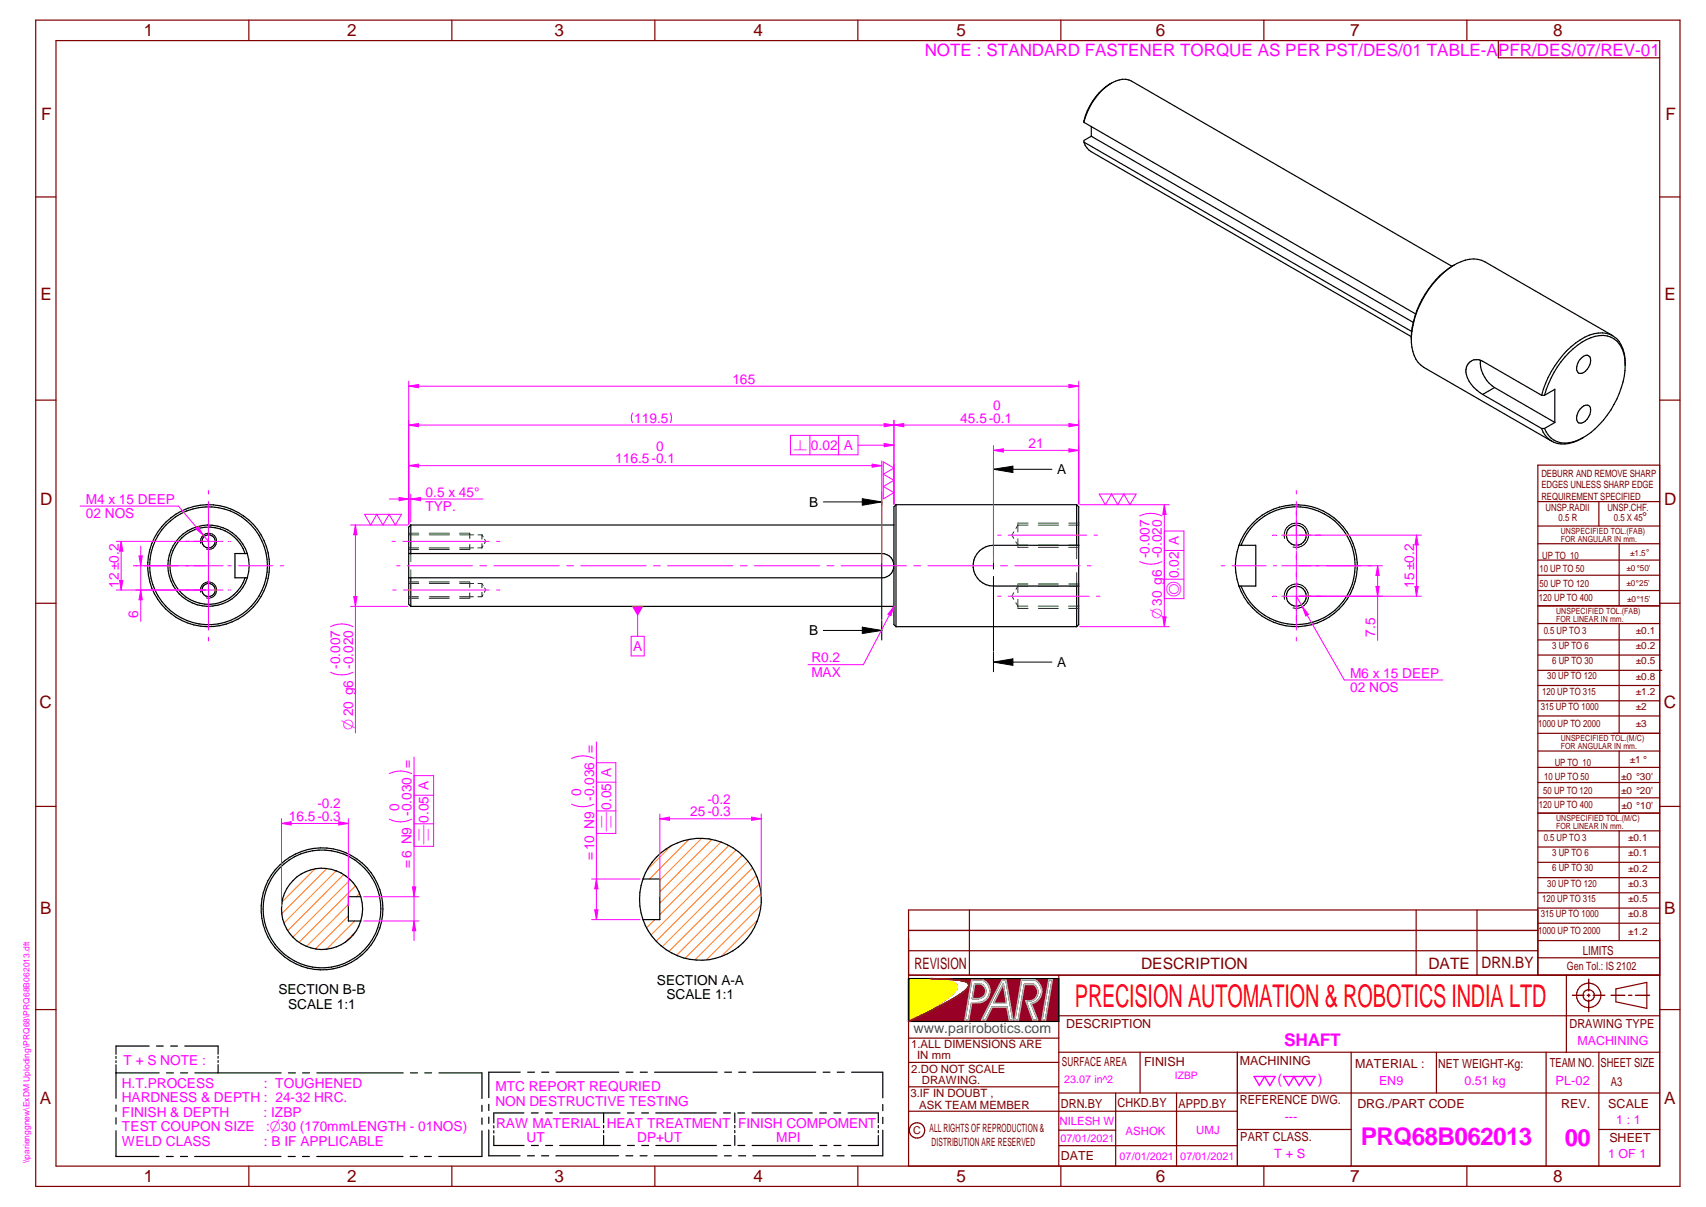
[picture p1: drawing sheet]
<svg xmlns="http://www.w3.org/2000/svg" width="420mm" height="297mm" viewBox="0 0 420 297" stroke-linecap="round" stroke-linejoin="round" font-family="sans-serif">
<g fill="none" stroke="#800000" stroke-width=".3">
<path d="M8.8 5h405v287h-405zM13.8 10h395v277h-395zM61.3 5v5M111.3 5v5M161.3 5v5M211.3 5v5M261.3 5v5M311.3 5v5M361.3 5v5M8.8 48.5h5M408.8 48.5h5M8.8 98.5h5"/>
<path d="M408.8 98.5h5M8.8 148.5h5M408.8 148.5h5M8.8 198.5h5M408.8 198.5h5M223.8 240h185M223.8 231v56M260.8 240v47M385.8 240v19M8.8 248.5h5M223.8 255.5h37M260.8 250h148"/>
<path d="M260.8 259h148M280.8 259v10M304.7 259v28M332.8 259v28M353.8 259v10M380.8 259v28M393.8 259v28M398 243.4l7.6-1.6v6.4l-7.6-1.7zM408.8 248.5h5M223.8 261.5h37M223.8 267.5h37M223.8 273.5h80.9"/>
<path d="M260.8 269h148M260.8 278.1h14M274.8 269v18M289.8 269v18M304.7 278h28.1M393.8 278h15M61.3 287v5M111.3 287v5M161.3 287v5M211.3 287v5M260.8 281.9h43.9M261.3 287v5"/>
<path d="M311.3 287v5M361.3 287v5"/>
<circle cx="391.3" cy="244.9" r="1.41"/>
<circle cx="391.3" cy="245" r="3"/>
<circle cx="225.9" cy="278.2" r="1.89"/>
</g>
<path d="M387.3 244.9h2.8M390.9 244.9h.7M391.3 241v2.9M391.3 244.6v.7M391.3 246.1v2.9M392.4 244.9h2.9M396.8 244.9h3.4M401.1 244.9h.8M402.8 244.9h3.5" fill="none" stroke="#800000" stroke-width=".34"/>
<path d="M239.3 241.2h2.8a2.94 2.94 0 0 1 1.7 3 2.94 2.94 0 0 1-2.2 2.5l-2.3 .1-.7 4.2h-1zM246.7 241.2h1.1l1.7 9.8h-.9l-.6-3.1h-3.7l-1.5 3.1h-1zM251.6 241.1h3.2a3.2 3.2 0 0 1 1.7 3.3 3.2 3.2 0 0 1-2.5 2.6l1.6 4h-1.2l-1.8-4.7a2.25 2.25 0 0 0 2.8-1.2 2.25 2.25 0 0 0-.8-2.8h-2.3l-1.5 8.7h-.9zM258.3 241.1h.9l-1.7 9.9h-.9z" fill="none" stroke="#991b1e" stroke-width=".34"/>
<path d="M240.1 242.1h1.4a1.85 1.85 0 0 1 1.2 2.1 1.85 1.85 0 0 1-1.7 1.5h-1.5z" fill-rule="evenodd" fill="#990026"/>
<path d="M240.1 242.1h1.4a1.85 1.85 0 0 1 1.2 2.1 1.85 1.85 0 0 1-1.7 1.5h-1.5z" fill="none" stroke="#991b1e" stroke-width=".34"/>
<path d="M247.1 242.2l.8 4.7h-3.2z" fill="#990026"/>
<path d="M247.1 242.2l.8 4.7h-3.2z" fill="none" stroke="#991b1e" stroke-width=".34"/>
<path d="M238.4 241.9l-.2-.1a28.1 28.1 0 0 0-8.9-1l5 .8a1.37 1.37 0 0 1 1.3 1.8l-1.3 1.5-1.8 1.4-8.7 5.1 10.6-5.4a11.3 11.3 0 0 0 4.1-3.1l.1-.6-.2-.4M239.3 241.2h2.8a2.94 2.94 0 0 1 1.7 3 2.94 2.94 0 0 1-2.2 2.5l-2.3 .1-.7 4.2h-1zM240.1 242.1h1.4a1.85 1.85 0 0 1 1.2 2.1 1.85 1.85 0 0 1-1.7 1.5h-1.5zM246.7 241.2h1.1l1.7 9.8h-.9l-.6-3.1h-3.7l-1.5 3.1h-1zM247.1 242.2l.8 4.7h-3.2zM251.6 241.1h3.2a3.2 3.2 0 0 1 1.7 3.3 3.2 3.2 0 0 1-2.5 2.6l1.6 4h-1.2l-1.8-4.7a2.25 2.25 0 0 0 2.8-1.2 2.25 2.25 0 0 0-.8-2.8h-2.3l-1.5 8.7h-.9zM258.3 241.1h.9l-1.7 9.9h-.9z" fill="none" stroke="#000" stroke-width=".34"/>
<g fill="#000">
<circle cx="235.4" cy="242.2" r=".17"/>
<circle cx="238.4" cy="241.9" r=".17"/>
</g>
<path d="M240.1 242.1h1.4a1.85 1.85 0 0 1 1.2 2.1 1.85 1.85 0 0 1-1.7 1.5h-1.5zM247.1 242.2l.8 4.7h-3.2z" fill="none" stroke="#c0c0c0" stroke-width=".34"/>
<path d="M223.8 240.8h5.5l4.1 .6a2.33 2.33 0 0 1 2.3 1.5l-.6 1.2-2.2 1.9-3.2 2-5.9 3.4z" fill-rule="evenodd" fill="#ff0"/>
<path d="M235.5 242.3l.2 .3v.6l-1.4 1.7-3.8 2.7-6.7 3.8" fill="none" stroke="#f1eb1f" stroke-width=".34"/>
<circle cx="235.5" cy="242.3" r=".17" fill="#f1eb1f"/>
<path d="M235.4 242.2l-1.1-.6-3.5-.6-1.5-.2h-5.5v10.6" fill="none" stroke="#f1eb1f" stroke-width=".34"/>
<path d="M229.3 240.8l4.3 .7 1.3 .4a1.06 1.06 0 0 1 .8 .7 1.06 1.06 0 0 1-.3 1.1l-1.6 1.6-2.8 1.9-7.2 4.2" fill="none" stroke="#ff0" stroke-width=".34"/>
<path d="M223.8 240.8v10.6" fill="none" stroke="#000" stroke-width=".34"/>
<path d="M223.8 240.8v10.6" fill="none" stroke="#000" stroke-width=".3"/>
<path d="M229.3 240.8l7.2 .5 1.8 .5 .3 .3v.5l-.4 .7-.8 .7-2.4 1.7-5.3 2.8-5.9 2.9h37v-10.6zM246.7 241.2h1.1l1.7 9.8h-.9l-.6-3.1h-3.7l-1.5 3.1h-1zM239.3 241.2h2.8a2.94 2.94 0 0 1 1.7 3 2.94 2.94 0 0 1-2.2 2.5l-2.3 .1-.7 4.2h-1zM251.6 241.1h3.2a3.2 3.2 0 0 1 1.7 3.3 3.2 3.2 0 0 1-2.5 2.6l1.6 4h-1.2l-1.8-4.7a2.25 2.25 0 0 0 2.8-1.2 2.25 2.25 0 0 0-.8-2.8h-2.3l-1.5 8.7h-.9zM258.3 241.1h.9l-1.7 9.9h-.9z" fill-rule="evenodd" fill="#990026"/>
<g fill="none" stroke="#000" stroke-width=".3">
<path d="M100.7 136.2h116.5a2.98 2.98 0 0 1 3 3 2.98 2.98 0 0 1-3 3h-116.5M101.2 129.2l-.5 .5v19l.5 .5M101.2 129.2v7M101.2 129.2h119M220.7 124.2l-.5 .5v29l.5 .5M220.7 124.2v30M220.7 124.2h44.5M265.2 124.2l.5 .5v29l-.5 .5M265.2 124.2v10M265.7 134.2h-21a5 5 0 0 0-5 5 5 5 0 0 0 5 5h21M305.1 134.2h4.2v10h-4.2M305.1 134.2a14.6 14.6 0 0 0 0 10"/>
<path d="M305.1 134.2a15 15 0 0 1 23.1-7 15 15 0 0 1 0 24.1 15 15 0 0 1-23.1-7.1M305.6 134.2a14.5 14.5 0 0 1 22.3-6.6 14.5 14.5 0 0 1 0 23.2 14.5 14.5 0 0 1-22.3-6.6M101.2 142.2v7M101.2 149.2h119M220.7 154.2h44.5M265.2 144.2v10M223.8 240.8h37v10.6h-37"/>
<circle cx="319.3" cy="131.7" r="2.46"/>
<circle cx="319.3" cy="146.7" r="2.46"/>
</g>
<g fill="none" stroke="#991b1e" stroke-width=".34">
<path d="M223.8 251.4l5.9-2.9 5.3-2.8-5.1 2.7zM229.3 240.8l5.6 .3zM234.8 241.1l2.9 .5M234.9 241.1l2.8 .5M236 245l-1 .7M236 245l-1.1 .7M237.5 243.9l-1.5 1.1M237.7 241.6h.2a.9 .9 0 0 1 .7 1M237.7 241.6l.8 .4 .1 .3M238.3 243.2l-.8 .7M238.4 243l-.1 .1M238.5 242.7l-.9 1.1"/>
<path d="M238.5 242.7v.2M238.6 242.5l-.1 .2"/>
</g>
<path d="M239.3 241.2h2.8a2.94 2.94 0 0 1 1.7 3 2.94 2.94 0 0 1-2.2 2.5l-2.3 .1-.7 4.2h-1zM246.7 241.2h1.1l1.7 9.8h-.9l-.6-3.1h-3.7l-1.5 3.1h-1zM251.6 241.1h3.2a3.2 3.2 0 0 1 1.7 3.3 3.2 3.2 0 0 1-2.5 2.6l1.6 4h-1.2l-1.8-4.7a2.25 2.25 0 0 0 2.8-1.2 2.25 2.25 0 0 0-.8-2.8h-2.3l-1.5 8.7h-.9zM258.3 241.1h.9l-1.7 9.9h-.9z" fill="none" stroke="#c0c0c0" stroke-width=".34"/>
<g fill="none" stroke="#800000" stroke-width=".3">
<path d="M394.7 10h-25.7v4.2h39.8M378.7 114.5h30.1v125.5h-30.1zM378.7 123.4h30.1M378.7 133.8h30.1M378.7 137.8h30.1M378.7 129.5h30.1M393.8 123.4v6.1M398.8 133.8v15.3M378.7 141.6h30.1M378.7 145.3h30.1M378.7 149.1h30.1M378.7 153.5h30.1"/>
<path d="M378.7 157.5h30.1M398.8 153.5v27M378.7 161.2h30.1M378.7 165h30.6M378.7 168.7h30.1M378.7 172.5h30.1M378.7 176.2h30.1M378.7 184.8h30.1M378.7 188.8h30.1M378.7 192.6h30.1M378.7 196.3h30.1M378.7 180.5h30.1"/>
<path d="M398.8 184.8v15.3M378.7 200.1h30.1M378.7 204.5h30.1M378.7 208.4h30.1M378.7 212.2h30.1M378.7 216h30.1M378.7 219.7h30.1M398.8 204.5v27M223.8 229h154.9M223.8 234h154.9M238.7 223.9v16M348.8 223.9v16"/>
<path d="M363.8 223.9v16M378.7 223.9h-154.9v16M378.7 223.5h30.1M378.7 227.2h30.1M378.7 231.5h30.1M378.7 235.7h30.1"/>
</g>
<g fill="none" stroke="#008000" stroke-width=".25">
<path d="M100.7 131.6h2.5M100.7 134.8h2.4M100.7 131.2h2.4M100.7 135.2h2.4M101.2 136.2v2M105.7 134.8h4.9M105.7 131.2h4.9M105.7 135.2h4.9M105.7 131.6h5M113.2 134.8h3.4M113.2 131.2h2.5v1.3M113.2 131.6h3.5"/>
<path d="M115.7 133.9v1.3h-2.5M117.7 134.8h1M117.7 131.6h1M118.7 131.6v1.1M118.7 133.8v1M118.7 131.6l.3 .5M118.9 134.3l-.2 .5M119.3 132.7l.3 .5-.3 .6M249.7 130.9l-.5 .8 .5 .8M250.2 133.3l.5 .9h2.4M250.7 129.1v1.8M250.7 132.6v1.8"/>
<path d="M250.7 134.6v.1h2.5M253.2 128.7h-2.5v.2M253.2 129.2h-2.5l-.5 .8M255.7 134.2h4.9M255.7 129.2h5M255.7 134.7h5M255.7 128.7h5M263.2 134.2h2.5M263.2 129.2h2.5M263.2 134.7h2.5M263.2 128.7h2.5M265.2 134.2v3.3"/>
<path d="M100.7 143.6h2.5M100.7 146.9h2.4M100.7 143.2h2.4M100.7 147.2h2.4M101.2 140.3v1.9M105.7 146.9h4.9M105.7 143.2h4.9M105.7 147.2h4.9M105.7 143.6h5M113.2 146.9h3.4M113.2 143.2h2.5v1.4M113.2 143.6h3.5"/>
<path d="M115.7 145.9v1.3h-2.5M117.7 146.9h1M117.7 143.6h1M118.7 143.6v1.1M118.7 145.8v1.1M118.7 143.6l.3 .5M118.9 146.3l-.2 .6M119.3 144.7l.3 .5-.3 .6M249.7 145.9l-.5 .8 .5 .8M250.2 148.3l.5 .9h2.4M250.7 144.1v1.7M250.7 147.5v1.9"/>
<path d="M250.7 149.6v.1h2.5M253.2 143.7h-2.5v.1M253.2 144.3h-2.5l-.5 .7M255.7 149.2h4.9M255.7 144.3h5M255.7 149.7h5M255.7 143.7h5M263.2 149.2h2.5M263.2 144.3h2.5M263.2 149.7h2.5M263.2 143.7h2.5M265.2 140.9v3.3"/>
</g>
<g fill="none" stroke="#f0f" stroke-width=".25">
<path d="M96.6 133.2h.8M97.7 139.2h.8M99.2 133.2h21.3M100.3 139.2h16.1M118.2 139.2h1.7M121.7 139.2h16M122.3 133.2h.8M139.6 139.2h1.7M143 139.2h16.1M160.9 139.2h1.7M164.4 139.2h16.1M182.3 139.2h1.7"/>
<path d="M185.8 139.2h16.1M203.7 139.2h1.7M207.2 139.2h16.1M225 139.2h1.8M228.5 139.2h16.1M245.7 131.7h.8M246.4 139.2h1.7M248.3 131.7h19.3M249.9 139.2h16.1M267.8 139.2h.9M269.4 131.7h.9M300.8 139.2h.8"/>
<path d="M303.4 139.2h8.4M313.6 139.2h.8M315.7 139.2h7.2M315.7 131.7h7.2M319.3 120.7v.9M319.3 123.4v11.9M319.3 135.6v7.2M324.1 139.2h.8M326.7 139.2h8.4M336.9 139.2h.9M96.7 145.2h.9M99.4 145.2h21.1"/>
<path d="M122.3 145.2h.8M245.7 146.7h.8M248.3 146.7h19.9M270 146.7h.9M319.3 144v.9M319.3 146.6v8.5M319.3 156.8v.9"/>
</g>
<path d="M316.3 132.5a3 3 0 0 1 2.7-3.8 3 3 0 0 1 3.3 3.3 3 3 0 0 1-3.8 2.6M316.3 147.5a3 3 0 0 1 2.7-3.8 3 3 0 0 1 3.2 3.3 3 3 0 0 1-3.7 2.6" fill="none" stroke="#000" stroke-width=".25"/>
<path d="M324.2 131.7h.8M325.2 131.7h.1" fill="none" stroke="#f0f" stroke-width=".25"/>
<path d="M319.3 125.9v.8" fill="none" stroke="#f0f" stroke-width=".25"/>
<path d="M313.5 131.7h.8" fill="none" stroke="#f0f" stroke-width=".25"/>
<path d="M319.3 136.7v.8" fill="none" stroke="#f0f" stroke-width=".25"/>
<path d="M315.7 146.7h7.2M319.3 143.1v7.2" fill="none" stroke="#f0f" stroke-width=".25"/>
<path d="M324.2 146.7h.8M325.2 146.7h.1" fill="none" stroke="#f0f" stroke-width=".25"/>
<path d="M319.3 141v.8" fill="none" stroke="#f0f" stroke-width=".25"/>
<path d="M313.5 146.7h.8" fill="none" stroke="#f0f" stroke-width=".25"/>
<path d="M319.3 151.7v.8" fill="none" stroke="#f0f" stroke-width=".25"/>
<g fill="none" stroke="#000" stroke-width=".3">
<path d="M266.9 30.1l81.7 47.2M266.9 35l80.8 46.6M266.9 35a4.2 4.2 0 0 0 1.8 2.3l78.9 45.5M266.9 30.1a15.4 15.4 0 0 1 7.8-10.1 4.4 4.4 0 0 1 4 0l78.9 45.5M268.8 33.5l-1.8 1-.1 .5M268.8 31.1v2.4M268.8 33.5l79.3 45.8M273.7 20.5a14.4 14.4 0 0 0-6.8 9.6M357.6 65.5a8.6 8.6 0 0 1 7.3-1.4l32.3 18.5M357.6 65.5a23.9 23.9 0 0 0-9.9 16.1M358.2 65.2a22.4 22.4 0 0 0-10.6 17.9M347.6 82.9a8 8 0 0 0 3.1 7.5l31.5 18.2"/>
<path d="M347.7 81.6l-.1 1.3M364.6 88.7a7.5 7.5 0 0 0 3.5 6.7M365.2 97.1a7.2 7.2 0 0 1-4.2-6.2 2.66 2.66 0 0 1 4.2-2l14.5 8.4M365.2 97.1l14.5 8.4M368.1 95.4l14.8 8.6M368.1 95.4l-2.9 1.7M379.7 97.3h.7M380.4 97.3l2.5-1.5v8.2M389.2 88.4a1.92 1.92 0 0 1 2-.9 2.38 2.38 0 0 1-.3 3.4 1.51 1.51 0 0 1-2.4 .6 2.95 2.95 0 0 1 .7-3.1zM400.2 88.6a6 6 0 0 0-5.3-6.1 12.1 12.1 0 0 0-8.5 4.3 23.9 23.9 0 0 0-6 10.5M400.3 89.9a7.4 7.4 0 0 0-3.7-7.6 9 9 0 0 0-8.5 2.1 24.5 24.5 0 0 0-8.4 12.9M400.3 89.9a22.7 22.7 0 0 1-10.7 18 6.3 6.3 0 0 1-8.2-.8l-1-1.6"/>
<path d="M400.3 89.5v.4M379.7 105.5a5.7 5.7 0 0 0 7.8 3.3l2.5-1.1M379.7 105.5h.7M382.9 104l-2.5 1.5M389.2 100.7a1.58 1.58 0 0 1 2.3-.7 3.2 3.2 0 0 1-2.3 4.1 1.52 1.52 0 0 1-.7-2.3zM60.4 136.2a9.5 9.5 0 0 0-14.6-4.7 9.5 9.5 0 0 0 0 15.4 9.5 9.5 0 0 0 14.6-4.7M60.9 136.2h-3v6h3M60.9 136.2a9.8 9.8 0 0 1 0 6M60.9 136.2a10 10 0 0 0-15.4-5.1 10 10 0 0 0 0 16.2 10 10 0 0 0 15.4-5.1M158.4 216.3h4.1v10h-4.1M158.4 216.3a15.2 15.2 0 0 0 0 10M158.4 216.3a15 15 0 0 1 23-7 15 15 0 0 1 0 24.1 15 15 0 0 1-23-7.1"/>
<circle cx="51.4" cy="139.2" r="15"/>
<circle cx="51.4" cy="139.2" r="14.5"/>
<circle cx="51.4" cy="133.2" r="1.63"/>
<circle cx="51.4" cy="145.2" r="1.61"/>
</g>
<path d="M244.7 113.1v4.8M244.7 118.1v18.5M244.7 115.5h14.4M244.7 115.5l4.8-.8v1.6zM49.4 133.7a2 2 0 0 1 1.8-2.5 2 2 0 0 1 2.2 2.2 2 2 0 0 1-2.6 1.7M244.7 138.3v1.7M49.4 145.8a2 2 0 0 1 1.8-2.6 2 2 0 0 1 2.2 2.2 2 2 0 0 1-2.6 1.8M244.7 141.9v18.4M244.7 160.5v4.8M244.7 162.9l4.8-.8v1.6zM244.7 162.9h14.4" fill="none" stroke="#000" stroke-width=".25"/>
<g fill="none" stroke="#f0f" stroke-width=".25">
<path d="M100.7 103.4v25.6M100.7 104.6l2.4-.4v.8zM155.8 101.6a2.52 2.52 0 0 0 0 2.4M165.1 101.6a2.52 2.52 0 0 1 0 2.4M220.2 103.4v20.6M32.8 139.2h.9M35.5 139.2h8.4M45.7 139.2h.9M45.8 133.2h.3M46.4 133.2h.2M47.7 139.2h7.2M47.7 133.2h7.2"/>
<path d="M51.3 120.7v.9M51.3 123.4v31.7M56.2 139.2h.8M56.2 133.2h.1M56.6 133.2h.2M58.8 139.2h8.4M69 139.2h.8M45.8 145.2h.3M46.4 145.2h.2M47.7 145.2h7.2M51.3 156.8v.9M56.2 145.2h.1"/>
<path d="M56.6 145.2h.2"/>
</g>
<path d="M244.7 115.5l4.8-.8v1.6zM244.7 162.9l4.8-.8v1.6z" fill="#000"/>
<g fill="none" stroke="#ff8000" stroke-width=".25">
<path d="M165.3 208.2l-5.9 5.9M169.7 206.6l-9.7 9.7M172.8 206.3l-10.3 10.3M175.3 206.6l-12.8 12.9M177.6 207.2l-15.1 15M179.5 208.1l-17 17M181.3 209.2l-21 20.9M182.8 210.4l-21.2 21.2M184.2 211.9l-21.1 21.1M185.3 213.6l-20.5 20.5M186.3 215.4l-19.7 19.7M187 217.6l-18.3 18.2"/>
<path d="M187.4 220l-16.3 16.2M158.4 226.3v.1M161.3 226.3l-2.1 2M186.6 226.5l-8.9 8.9M187.4 222.8l-13.4 13.4"/>
</g>
<path d="M100.7 104.6l2.4-.4v.8z" fill="#f0f"/>
<path d="M217.8 104.2l2.4 .4-2.4 .4z" fill="none" stroke="#f0f" stroke-width=".25"/>
<path d="M217.8 104.2l2.4 .4-2.4 .4z" fill="#f0f"/>
<path d="M100.7 104.6h119.5M220.2 103.4v20.6M220.2 104.6l2.4-.4v.8zM265.7 103.4v20.6" fill="none" stroke="#f0f" stroke-width=".25"/>
<path d="M220.2 104.6l2.4-.4v.8z" fill="#f0f"/>
<path d="M263.3 104.2l2.4 .4-2.4 .4z" fill="none" stroke="#f0f" stroke-width=".25"/>
<path d="M263.3 104.2l2.4 .4-2.4 .4z" fill="#f0f"/>
<path d="M100.7 93.8v35.2M263.3 94.6l2.4 .4-2.4 .4zM265.7 93.8v30.2M220.2 104.6h45.5" fill="none" stroke="#f0f" stroke-width=".25"/>
<path d="M263.3 94.6l2.4 .4-2.4 .4z" fill="#f0f"/>
<path d="M100.7 95l2.4-.4v.8z" fill="none" stroke="#f0f" stroke-width=".25"/>
<path d="M100.7 95l2.4-.4v.8z" fill="#f0f"/>
<path d="M100.7 95h165M265.9 124.2h22.1M280.7 138.2a6.3 6.3 0 0 0 5.5 0M280.7 127a6.3 6.3 0 0 1 5.5 0M286.8 124.2l.4 2.4h-.8zM265.9 154.2h22.1" fill="none" stroke="#f0f" stroke-width=".25"/>
<path d="M286.8 124.2l.4 2.4h-.8z" fill="#f0f"/>
<path d="M286.4 151.8h.8l-.4 2.4z" fill="none" stroke="#f0f" stroke-width=".25"/>
<path d="M286.4 151.8h.8l-.4 2.4z" fill="#f0f"/>
<path d="M86.3 129.2h14.1M87.5 129.2l.4 2.4h-.8zM286.8 124.2v30M81.4 154.2a6 6 0 0 1 5.5 0M86.3 149.2h14.1M81.4 165.4a6.4 6.4 0 0 0 5.5 0" fill="none" stroke="#f0f" stroke-width=".25"/>
<path d="M87.5 129.2l.4 2.4h-.8z" fill="#f0f"/>
<path d="M87.1 146.8h.8l-.4 2.4z" fill="none" stroke="#f0f" stroke-width=".25"/>
<path d="M87.1 146.8h.8l-.4 2.4z" fill="#f0f"/>
<path d="M87.5 129.2v51.2M157 149.2v7.4" fill="none" stroke="#f0f" stroke-width=".25"/>
<path d="M155.6 149.2h2.8l-1.4 2.4z" fill="#f0f"/>
<path d="M211.3 109.6h8.9M286.8 135.5h4.8M286.8 130.7h4.8v16.6h-4.8zM155.4 156.6h3.3v4.8h-3.3zM286.8 142.5h4.8" fill="none" stroke="#f0f" stroke-width=".25"/>
<path d="M217.8 109.1l2.4 .5-2.4 .3z" fill="#f0f"/>
<path d="M194.7 107.1h16.6v4.8h-16.6zM199.5 107.1v4.8M206.5 107.1v4.8M217.8 109.1l2.4 .5-2.4 .3zM98.3 122.4l2.4 .4-2.4 .4zM100.7 121.6v7.4M101.2 121.6v6.9" fill="none" stroke="#f0f" stroke-width=".25"/>
<path d="M98.3 122.4l2.4 .4-2.4 .4z" fill="#f0f"/>
<path d="M101.2 122.8l2.4-.4v.8z" fill="none" stroke="#f0f" stroke-width=".25"/>
<path d="M101.2 122.8l2.4-.4v.8z" fill="#f0f"/>
<path d="M100.7 113.4v15.6M100.7 114.6l2.4-.4v.8zM217.2 113.4v25.1M95.9 122.8h23" fill="none" stroke="#f0f" stroke-width=".25"/>
<path d="M202.8 123.5h14.4M212.4 122.7l4.8 .8-4.8 .8zM217.2 121.1v4.8M217.2 126.2v26.3M202.8 155.2h14.4M212.4 154.3l4.8 .9-4.8 .7zM217.2 152.7v4.8" fill="none" stroke="#000" stroke-width=".25"/>
<path d="M212.4 122.7l4.8 .8-4.8 .8zM212.4 154.3l4.8 .9-4.8 .7z" fill="#000"/>
<path d="M100.7 114.6l2.4-.4v.8z" fill="#f0f"/>
<path d="M214.8 114.2l2.4 .4-2.4 .4z" fill="none" stroke="#f0f" stroke-width=".25"/>
<path d="M214.8 114.2l2.4 .4-2.4 .4z" fill="#f0f"/>
<path d="M100.7 114.6h116.5M244.7 109.6v28.9M263.3 110.4l2.4 .4-2.4 .5zM265.7 109.6v14.4" fill="none" stroke="#f0f" stroke-width=".25"/>
<path d="M263.3 110.4l2.4 .4-2.4 .5z" fill="#f0f"/>
<path d="M244.7 110.8l2.4-.4v.9z" fill="none" stroke="#f0f" stroke-width=".25"/>
<path d="M244.7 110.8l2.4-.4v.9z" fill="#f0f"/>
<path d="M244.7 110.8h21M140.7 197.9a6.4 6.4 0 0 0 5.6 0M140.7 186.6a6.4 6.4 0 0 1 5.6 0M145.7 216.3h11.9M145.7 226.3h11.9M146.5 223.9h.8l-.4 2.4z" fill="none" stroke="#f0f" stroke-width=".25"/>
<path d="M77.6 213.8l-8.1 8.2M80.5 213.7l-11.1 11.2M82.8 214.3l-12.9 12.9M84.7 215.2l-13.8 13.8M86.3 216.5l-14.2 14.1M87.5 218l-13.9 13.9M88.6 219.8l-.9 .9M85.8 222.6l-10.3 10.3M85.8 225.4l-8.1 8.1M87.4 226.7l-6.9 6.9M87.5 229.4l-2.5 2.5" fill="none" stroke="#ff8000" stroke-width=".25"/>
<g fill="none" stroke="#000" stroke-width=".3">
<path d="M88.8 220.7a9.8 9.8 0 0 1 0 6M88.8 220.7h-3v6h3M88.8 220.7a10 10 0 0 0-15.3-5.1 10 10 0 0 0 0 16.2 10 10 0 0 0 15.3-5.1"/>
<circle cx="79.3" cy="223.7" r="14.5"/>
<circle cx="79.3" cy="223.7" r="15"/>
</g>
<path d="M146.5 223.9h.8l-.4 2.4z" fill="#f0f"/>
<path d="M146.9 216.3l.4 2.4h-.8z" fill="none" stroke="#f0f" stroke-width=".25"/>
<path d="M146.9 216.3l.4 2.4h-.8z" fill="#f0f"/>
<path d="M95.9 190.4a6.3 6.3 0 0 1 5.5 0M146.9 182.6v43.7M95.9 201.6a5.9 5.9 0 0 0 5.5 0M101.6 218.3h.8l-.4 2.4zM89.6 220.7h13.6M89.6 226.7h13.6" fill="none" stroke="#f0f" stroke-width=".25"/>
<path d="M101.6 218.3h.8l-.4 2.4z" fill="#f0f"/>
<path d="M102 226.7l.4 2.4h-.8z" fill="none" stroke="#f0f" stroke-width=".25"/>
<path d="M102 226.7l.4 2.4h-.8z" fill="#f0f"/>
<path d="M102 186.3v45.2M102 195.7h4.8M102 190.9h4.8v17.4h-4.8M146.9 199.6h4.8M146.9 192.5h4.8M146.9 187.7h4.8v17.4h-4.8zM69.3 201.5v21.5M69.3 202.6l2.4-.4v.8zM85.8 201.5v21.5M102 202.7h4.8" fill="none" stroke="#f0f" stroke-width=".25"/>
<path d="M69.3 202.6l2.4-.4v.8z" fill="#f0f"/>
<path d="M83.4 202.2l2.4 .4-2.4 .4z" fill="none" stroke="#f0f" stroke-width=".25"/>
<path d="M83.4 202.2l2.4 .4-2.4 .4z" fill="#f0f"/>
<path d="M69.3 202.6h16.5M162.5 200.3v20.3M185.1 201.1l2.4 .4-2.4 .4zM187.5 200.3v20.3" fill="none" stroke="#f0f" stroke-width=".25"/>
<path d="M185.1 201.1l2.4 .4-2.4 .4z" fill="#f0f"/>
<path d="M162.5 201.5l2.4-.4v.8z" fill="none" stroke="#f0f" stroke-width=".25"/>
<path d="M162.5 201.5l2.4-.4v.8z" fill="#f0f"/>
<path d="M28.6 133.2h22M29.8 133.2l.5 2.4h-.8zM28.6 145.2h22M162.5 201.5h25" fill="none" stroke="#f0f" stroke-width=".25"/>
<path d="M29.8 133.2l.5 2.4h-.8z" fill="#f0f"/>
<path d="M29.5 142.8h.8l-.5 2.4z" fill="none" stroke="#f0f" stroke-width=".25"/>
<path d="M29.5 142.8h.8l-.5 2.4z" fill="#f0f"/>
<path d="M29.8 133.2v12M320 131.7h30.1M348.9 131.7l.4 2.4h-.8zM320 146.7h30.1" fill="none" stroke="#f0f" stroke-width=".25"/>
<path d="M348.9 131.7l.4 2.4h-.8z" fill="#f0f"/>
<path d="M348.5 144.3h.8l-.4 2.4z" fill="none" stroke="#f0f" stroke-width=".25"/>
<path d="M348.5 144.3h.8l-.4 2.4z" fill="#f0f"/>
<path d="M320 139.2h20.5M339.3 139.2l.4 2.4h-.8zM348.9 131.7v15M320 146.7h20.5" fill="none" stroke="#f0f" stroke-width=".25"/>
<path d="M339.3 139.2l.4 2.4h-.8z" fill="#f0f"/>
<path d="M338.9 144.3h.8l-.4 2.4z" fill="none" stroke="#f0f" stroke-width=".25"/>
<path d="M338.9 144.3h.8l-.4 2.4z" fill="#f0f"/>
<path d="M33.4 139.2h17.2M34.2 136.8h.8l-.3 2.4zM339.3 139.2v18.4M33.4 145.2h17.2" fill="none" stroke="#f0f" stroke-width=".25"/>
<path d="M34.2 136.8h.8l-.3 2.4z" fill="#f0f"/>
<path d="M34.7 145.2l.3 2.4h-.8z" fill="none" stroke="#f0f" stroke-width=".25"/>
<path d="M34.7 145.2l.3 2.4h-.8z" fill="#f0f"/>
<path d="M34.7 134.4v18.5M319.3 146.7l11.8 20.6h24.2M320.7 149.3l1.6 1.9-.7 .4z" fill="none" stroke="#f0f" stroke-width=".25"/>
<path d="M320.7 149.3l1.6 1.9-.7 .4z" fill="#f0f"/>
<path d="M19.7 124.5h24.2l7.4 8.7M48.2 130.1l.6-.5 1.3 2.1z" fill="none" stroke="#f0f" stroke-width=".25"/>
<path d="M48.2 130.1l.6-.5 1.3 2.1z" fill="#f0f"/>
<path d="M217.5 113.7l2.7 1.5-2.7 1.5 2.7 1.5-2.7 1.5 2.7 1.5-2.7 1.6zM220.2 114.3v9.9M89.8 126.6h9.1l-1.5 2.6-1.6-2.6-1.5 2.6-1.5-2.6-1.5 2.6zM270.7 121.6h9.1l-1.5 2.6-1.5-2.6-1.5 2.6-1.5-2.6-1.6 2.6zM220.2 149.2l-7.6 14.4" fill="none" stroke="#f0f" stroke-width=".25"/>
<path d="M308.9 264.9h5.2l-1.4 2.3-1.3-2.3-1.2 2.3zM316.1 264.9h7.8l-1.3 2.3-1.3-2.3-1.3 2.3-1.3-2.3-1.3 2.3z" fill="none" stroke="#f0f" stroke-width=".34"/>
<g fill="none" stroke="#000" stroke-width=".3">
<path d="M36.7 257.4h-8.1v2.1M38.5 257.4h1.7M42 257.4h1.7M45.5 257.4h8.2v2M53.7 260v.4M28.6 264h10.6M28.6 260v.5M28.6 261v.5M28.6 262v8.3M28.6 271.9v1.6M28.6 275.1v1.5M28.6 278.3v6.3h10.5"/>
<path d="M41 264h1.7M44.5 264h1.7M48 264h21.2M53.7 261v.5M53.7 262v2M71 264h1.8M74.5 264h1.7M78.1 264h21.2M101.1 264h1.7M104.6 264h1.7M108.1 264h10.6v6.3M118.7 272v1.5"/>
<path d="M118.7 275.1v1.6M118.7 278.3v6.3h-10.6M120.4 271.8v1.5M120.4 274.9v1.6M120.4 278.1v6.3h7.7M121.6 279.5v2.4h7.5M121.6 277v.6M121.6 278.3v.5M128.1 263.9h-7.7v6.2M129 273.9h-7.4v2.5M130 263.9h1.6M130.8 273.9h1.7"/>
<path d="M133.4 263.9h1.8M134.4 273.9h1.6M136.9 263.9h15.5M137.8 273.9h14.9M148.7 273.9v2.4M148.7 277v.5M148.7 278.2v.6M148.7 279.4v2.5M154.2 263.9h1.7M154.5 273.9h1.7M157.7 263.9h1.7M158 273.9h1.7"/>
<path d="M161.2 263.9h15.4M161.5 273.9h14.9M178.2 273.9h1.7M178.5 263.9h1.7M181 273.9v2.4M181 277v.5M181 278.2v.6M181 279.4v2.5M181.7 273.9h1.7M181.9 263.9h1.8M185.2 273.9h14.9M185.5 263.9h15.4"/>
<path d="M201.9 273.9h1.7M202.7 263.9h1.7M205.3 273.9h1.8M206.2 263.9h1.7M208.9 273.9h7.4v2.4M209.7 263.9h7.7v6.3M216.3 277v.5M216.3 278.2v.6M216.3 279.4v2.5h-7.4M217.4 271.8v1.5M217.4 275v1.5M217.4 278.1v6.3h-7.7"/>
<path d="M41 284.6h1.7M44.4 284.6h1.8M48 284.6h21.2M71 284.6h1.7M74.5 284.6h1.7M78 284.6h21.3M101 284.6h1.8M104.6 284.6h1.6M129.9 284.4h1.7M130.9 281.9h1.7M133.4 284.4h1.7M134.4 281.9h1.7"/>
<path d="M136.9 284.4h15.4M137.9 281.9h14.9M154.2 284.4h1.7M154.5 281.9h1.7M157.6 284.4h1.8M158.1 281.9h1.7M161.2 284.4h15.4M161.5 281.9h14.9M178.2 281.9h1.7M178.4 284.4h1.7M181.7 281.9h1.7M181.9 284.4h1.7"/>
<path d="M185.2 281.9h14.9M185.4 284.4h15.5M201.9 281.9h1.7M202.7 284.4h1.7M205.4 281.9h1.7M206.2 284.4h1.7"/>
</g>
<path d="M220.2 149.2l-.8 2.3-.7-.3z" fill="#f0f"/>
<path d="M220.2 149.2l-.8 2.3-.7-.3zM199 163.6h13.6" fill="none" stroke="#f0f" stroke-width=".25"/>
<text font-size="7.7" fill="#f00" x="264.7" y="247.9">PRECISION AUTOMATION &amp; ROBOTICS INDIA LTD</text>
<text font-size="6" fill="#f0f" x="335.2" y="281.7">PRQ68B062013</text>
<text font-size="5.9" fill="#f0f" x="385.4" y="282.1">00</text>
<text font-size="4.3" fill="#f0f" x="316.3" y="257.4">SHAFT</text>
<g font-size="4.2" fill="#800000">
<text x="35.4" y="9">1</text>
<text x="85.5" y="8.9">2</text>
<text x="136.6" y="9">3</text>
<text x="185.6" y="9">4</text>
<text x="235.6" y="9">5</text>
<text x="284.6" y="8.8">6</text>
<text x="332.6" y="9">7</text>
<text x="382.6" y="9">8</text>
<text x="10.1" y="29.6">F</text>
<text x="410.2" y="29.6">F</text>
<text x="9.9" y="73.9">E</text>
<text x="409.9" y="73.9">E</text>
<text x="9.9" y="124.2">D</text>
<text x="409.9" y="124.2">D</text>
<text x="9.7" y="174.3">C</text>
<text x="409.7" y="174.3">C</text>
<text x="9.9" y="225">B</text>
<text x="409.8" y="225">B</text>
<text x="9.8" y="271.7">A</text>
<text x="409.8" y="271.7">A</text>
<text x="35.4" y="291">1</text>
<text x="85.5" y="290.9">2</text>
<text x="136.6" y="291">3</text>
<text x="185.6" y="291">4</text>
<text x="235.6" y="291">5</text>
<text x="284.6" y="290.8">6</text>
<text x="332.6" y="291">7</text>
<text x="382.6" y="291">8</text>
</g>
<g font-size="4.2" fill="#f0f">
<text x="227.7" y="13.8">NOTE : STANDARD FASTENER TORQUE AS PER PST/DES/01 TABLE-A</text>
<text x="369" y="13.7">PFR/DES/07/REV-01</text>
</g>
<g font-size="3.9" fill="#800000">
<text x="225.2" y="238.6">REVISION</text>
<text x="281" y="238.6">DESCRIPTION</text>
<text x="351.8" y="238.4">DATE</text>
<text x="364.9" y="238.3">DRN.BY</text>
</g>
<g font-size="3.7" fill="#f0f">
<text x="195.4" y="110.7">n</text>
<text x="290.4" y="146.9" transform="rotate(-90 290.4 146.9)">a</text>
<text x="286.2" y="152.3" transform="rotate(-90 286.2 152.3)">O30 g6</text>
<text x="86.9" y="179.5" transform="rotate(-90 86.9 179.5)">O20 g6</text>
<text x="105.6" y="208" transform="rotate(-90 105.6 208)">d</text>
<text x="150.5" y="204.9" transform="rotate(-90 150.5 204.9)">d</text>
</g>
<text font-size="3.5" fill="#00f" x="224.9" y="254.3">www.parirobotics.com</text>
<g font-size="3.5" fill="#f0f">
<text x="314.6" y="266.9">(</text>
<text x="324.6" y="266.9">)</text>
</g>
<g font-size="3.4" fill="#f0f">
<text x="180.4" y="94.4">165</text>
<text x="244.6" y="100.9">0</text>
<text x="156.2" y="104">119.5</text>
<text x="236.5" y="104">45.5-0.1</text>
<text x="161.6" y="110.9">0</text>
<text x="199.7" y="110.7">0.02 A</text>
<text x="253.3" y="110.2">21</text>
<text x="151.5" y="114">116.5-0.1</text>
<text x="21.2" y="124">M4 x 15 DEEP</text>
<text x="104.8" y="122.2">0.5 x 45°</text>
<text x="104.8" y="125.8">TYP.</text>
<text x="21.2" y="127.6">02 NOS</text>
<text x="283.1" y="137.4" transform="rotate(-90 283.1 137.4)">-0.007</text>
<text x="286.2" y="137.4" transform="rotate(-90 286.2 137.4)">-0.020</text>
<text x="290.4" y="142.3" transform="rotate(-90 290.4 142.3)">0.02 A</text>
<text x="29.2" y="144.6" transform="rotate(-90 29.2 144.6)">12±0.2</text>
<text x="348.3" y="144.6" transform="rotate(-90 348.3 144.6)">15±0.2</text>
<text x="34.1" y="152.1" transform="rotate(-90 34.1 152.1)">6</text>
<text x="155.9" y="160.2">A</text>
<text x="338.7" y="156.8" transform="rotate(-90 338.7 156.8)">7.5</text>
<text x="83.8" y="164.6" transform="rotate(-90 83.8 164.6)">-0.007</text>
<text x="86.9" y="164.6" transform="rotate(-90 86.9 164.6)">-0.020</text>
<text x="199.8" y="163">R0.2</text>
<text x="199.8" y="166.6">MAX</text>
<text x="332.5" y="166.8">M6 x 15 DEEP</text>
<text x="332.5" y="170.3">02 NOS</text>
<text x="143.2" y="196" transform="rotate(-90 143.2 196)">0</text>
<text x="146.3" y="197.1" transform="rotate(-90 146.3 197.1)">-0.036 =</text>
<text x="174.2" y="197.8">-0.2</text>
<text x="71.2" y="202.1">16.5-0.3</text>
<text x="78.2" y="198.9">-0.2</text>
<text x="98.3" y="199.7" transform="rotate(-90 98.3 199.7)">0</text>
<text x="101.4" y="200.8" transform="rotate(-90 101.4 200.8)">-0.030 =</text>
<text x="105.6" y="202.5" transform="rotate(-90 105.6 202.5)">0.05 A</text>
<text x="150.5" y="199.3" transform="rotate(-90 150.5 199.3)">0.05 A</text>
<text x="170" y="200.9">25-0.3</text>
<text x="101.4" y="213.5" transform="rotate(-90 101.4 213.5)">=6 N9</text>
<text x="146.3" y="211.7" transform="rotate(-90 146.3 211.7)">=10 N9</text>
<text x="30.4" y="262">T + S NOTE :</text>
<text x="30" y="267.6">H.T.PROCESS</text>
<text x="65" y="267.6">: TOUGHENED</text>
<text x="122" y="268.6">MTC REPORT REQURIED</text>
<text x="30" y="271.2">HARDNESS &amp; DEPTH : 24-32 HRC.</text>
<text x="30" y="274.8">FINISH &amp; DEPTH</text>
<text x="64.9" y="274.8">: IZBP</text>
<text x="122" y="272.2">NON DESTRUCTIVE TESTING</text>
<text x="30" y="278.4">TEST COUPON SIZE</text>
<text x="65.5" y="278.4">:O30 (170mmLENGTH - 01NOS)</text>
<text x="122.2" y="277.5">RAW MATERIAL HEAT TREATMENT FINISH COMPOMENT</text>
<text x="129.7" y="281.1">UT</text>
<text x="156.9" y="281.1">DP+UT</text>
<text x="191.2" y="281.1">MPI</text>
<text x="30" y="282">WELD CLASS</text>
<text x="65" y="282">: B IF APPLICABLE</text>
</g>
<g font-size="3.4">
<text x="260.3" y="116.7">A</text>
<text x="199.3" y="124.7">B</text>
<text x="199.3" y="156.3">B</text>
<text x="260.3" y="164.1">A</text>
<text x="68.6" y="244.7">SECTION B-B</text>
<text x="161.8" y="242.3">SECTION A-A</text>
<text x="164.2" y="245.9">SCALE 1:1</text>
<text x="71" y="248.3">SCALE 1:1</text>
</g>
<g font-size="3.1" fill="#800000">
<text x="404.4" y="128.3">°</text>
<text x="389.8" y="234.9">LIMITS</text>
<text x="262.6" y="253">DESCRIPTION</text>
<text x="386.5" y="253">DRAWING TYPE</text>
<text x="261.5" y="262.3">SURFACE AREA</text>
<text x="281.8" y="262.3">FINISH</text>
<text x="305.4" y="262.2">MACHINING</text>
<text x="333.8" y="262.8">MATERIAL :</text>
<text x="354.2" y="262.7">NET WEIGHT-Kg:</text>
<text x="381.7" y="262.6">TEAM NO.</text>
<text x="394.2" y="262.6">SHEET SIZE</text>
<text x="396.7" y="267.4">A3</text>
<text x="261.3" y="272.6">DRN.BY</text>
<text x="275.2" y="272.5">CHKD.BY</text>
<text x="290.3" y="272.7">APPD.BY</text>
<text x="305.4" y="271.8">REFERENCE DWG.</text>
<text x="334.3" y="272.8">DRG./PART CODE</text>
<text x="384.5" y="272.7">REV.</text>
<text x="396.1" y="272.6">SCALE</text>
<text x="305.5" y="280.8">PART CLASS.</text>
<text x="396.4" y="281.1">SHEET</text>
<text x="261.3" y="285.6">DATE</text>
</g>
<g font-size="3.1" fill="#f0f">
<text x="388.5" y="257.1">MACHINING</text>
<text x="339.6" y="267.1">EN9</text>
<text x="360.7" y="267">0.51 kg</text>
<text x="383.1" y="267.1">PL-02</text>
<text x="316.4" y="275.9">---</text>
<text x="398.1" y="276.5">1 : 1</text>
<text x="313.8" y="284.9">T + S</text>
<text x="396.1" y="284.9">1 OF 1</text>
</g>
<g font-size="2.8" fill="#800000">
<text x="385.9" y="238.7">Gen Tol.: IS 2102</text>
<text x="224.4" y="257.9">1.ALL DIMENSIONS ARE</text>
<text x="224.4" y="264">2.DO NOT SCALE</text>
<text x="225.9" y="260.7">IN mm</text>
<text x="227.1" y="266.8">DRAWING.</text>
<text x="224.2" y="270">3.IF IN DOUBT ,</text>
<text x="226.4" y="272.8">ASK TEAM MEMBER</text>
<text x="228.9" y="278.7">ALL RIGHTS OF REPRODUCTION &amp;</text>
<text x="229.4" y="282.1">DISTRIBUTION ARE RESERVED</text>
</g>
<g font-size="2.8" fill="#f0f">
<text x="260.9" y="276.8">NILESH W</text>
<text x="277.2" y="279.2">ASHOK</text>
<text x="294.6" y="279.1">UMJ</text>
</g>
<g font-size="2.7" fill="#f0f">
<text x="262.1" y="266.5">23.07 in^2</text>
<text x="261.1" y="281">07/01/2021</text>
<text x="275.7" y="285.5">07/01/2021 07/01/2021</text>
</g>
<text font-size="2.7" fill="#800000" x="224.9" y="279.2">C</text>
<g font-size="2.5" fill="#800000">
<text x="379.6" y="117.4">DEBURR AND REMOVE SHARP</text>
<text x="379.6" y="120.2">EDGES UNLESS SHARP EDGE</text>
<text x="379.6" y="123">REQUIREMENT SPECIFIED</text>
<text x="380.7" y="125.9">UNSP.RADII</text>
<text x="395.9" y="125.8">UNSP.CHF.</text>
<text x="383.9" y="128.3">0.5 R</text>
<text x="397.5" y="128.2">0.5 X 45</text>
<text x="379.8" y="137.5">UP TO 10</text>
<text x="379.1" y="140.9">10 UP TO 50</text>
<text x="379" y="147.9">120 UP TO 400</text>
<text x="379.2" y="144.4">50 UP TO 120</text>
<text x="380.2" y="155.9">0.5 UP TO 3</text>
<text x="402.9" y="156">±0.1</text>
<text x="382.3" y="159.7">3 UP TO 6</text>
<text x="402.9" y="159.7">±0.2</text>
<text x="381.1" y="167.2">30 UP TO 120</text>
<text x="382.3" y="163.4">6 UP TO 30</text>
<text x="402.9" y="163.5">±0.5</text>
<text x="402.9" y="167.3">±0.8</text>
<text x="379.8" y="170.9">120 UP TO 315</text>
<text x="402.9" y="171">±1.2</text>
<text x="378.8" y="178.9">1000 UP TO 2000</text>
<text x="379.5" y="174.7">315 UP TO 1000</text>
<text x="402.9" y="174.8">±2</text>
<text x="402.9" y="179">±3</text>
<text x="380.3" y="192">10 UP TO 50</text>
<text x="382.9" y="188.6">UP TO 10</text>
<text x="399.3" y="191.9">±0 °30'</text>
<text x="401.4" y="187.7">±1 °</text>
<text x="380.1" y="195.4">50 UP TO 120</text>
<text x="399.3" y="195.3">±0 °20'</text>
<text x="379" y="198.9">120 UP TO 400</text>
<text x="399.3" y="199.1">±0 °10'</text>
<text x="380.2" y="206.9">0.5 UP TO 3</text>
<text x="401" y="207">±0.1</text>
<text x="382.3" y="210.7">3 UP TO 6</text>
<text x="382.3" y="214.4">6 UP TO 30</text>
<text x="401" y="210.7">±0.1</text>
<text x="401" y="214.5">±0.2</text>
<text x="379.8" y="222">120 UP TO 315</text>
<text x="381.1" y="218.2">30 UP TO 120</text>
<text x="401" y="218.2">±0.3</text>
<text x="401" y="222">±0.5</text>
<text x="379.5" y="225.7">315 UP TO 1000</text>
<text x="401" y="225.8">±0.8</text>
<text x="378.8" y="230">1000 UP TO 2000</text>
<text x="401" y="230">±1.2</text>
</g>
<text font-size="2.5" fill="#f0f" x="289.4" y="265.6">IZBP</text>
<g font-size="2.1" fill="#800000">
<text x="384.4" y="131.3">UNSPECIFIED TOL.(FAB)</text>
<text x="384.4" y="133.4">FOR ANGULAR IN mm.</text>
<text x="401.5" y="136.9">±1.5°</text>
<text x="400.5" y="140.6">±0 °50'</text>
<text x="400.6" y="144.3">±0°25'</text>
<text x="400.7" y="148">±0°15'</text>
<text x="383.2" y="151">UNSPECIFIED TOL.(FAB)</text>
<text x="383.2" y="153.1">FOR LINEAR IN mm.</text>
<text x="384.4" y="182.3">UNSPECIFIED TOL.(M/C)</text>
<text x="384.4" y="184.4">FOR ANGULAR IN mm.</text>
<text x="383.2" y="202">UNSPECIFIED TOL.(M/C)</text>
<text x="383.2" y="204.1">FOR LINEAR IN mm.</text>
</g>
<text font-size="2.1" fill="#f0f" x="7.2" y="286.3" transform="rotate(-90 7.2 286.3)">\\parienggnew\ExDM Uploding\PRQ68\PRQ68B062013.dft</text>
</svg>
